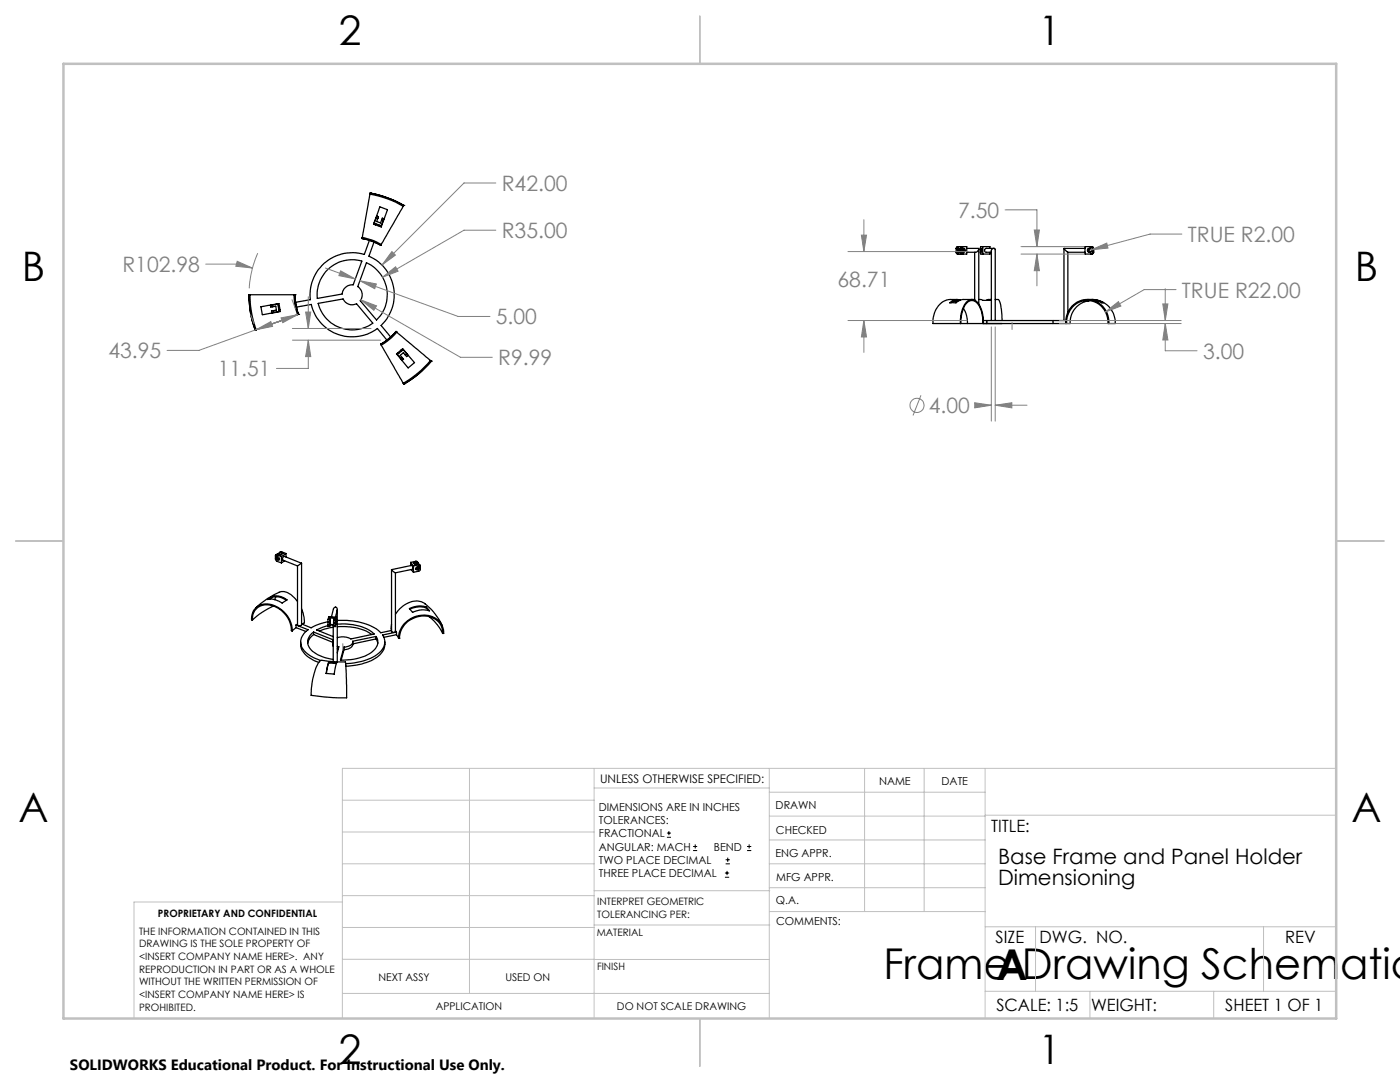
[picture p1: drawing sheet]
<svg xmlns="http://www.w3.org/2000/svg" width="279mm" height="216mm" viewBox="0 0 279 216" stroke-linecap="round" stroke-linejoin="round" font-family="sans-serif">
<g fill="none" stroke="#000" stroke-width=".25">
<path d="M73.8 38.7a19.8 19.8 0 0 1 6.7 2.5M73.8 38.7l-1.5 8.7M73.9 38.5a21.3 21.3 0 0 1 6.7 2.5M73.9 38.5h.1M73.9 38.5l-.1 .2M49.9 58.8h-.2a19.9 19.9 0 0 0 1.2 7.1M49.9 58.8a20.6 20.6 0 0 0 1.2 7M49.9 58.8h8.8M58.7 58.8a11.3 11.3 0 0 0 .7 4M58.7 58.8h.2M58.9 58.8l.1 1.5M58.9 58.8a10.9 10.9 0 0 0 .7 3.9"/>
<path d="M58.9 58.8h.1M65 54.2a7 7 0 0 1 7.2-2.1l-1.7 4.7a2.02 2.02 0 0 0-2.2 1.9l-5 .8a7 7 0 0 1 1.7-5.3zM72.2 47.6l1.5 .3M72.2 47.6a12.7 12.7 0 0 1 3.8 1.3M72.2 47.6h.1M72.3 47.4a11 11 0 0 1 3.8 1.4M72.3 47.4l-.1 .2M73.1 52.4a7 7 0 0 1 2 11.5l-3.2-3.9a1.95 1.95 0 0 0-.5-2.8zM73.7 47.9l.9 .4M73.7 47.9l-1 2.9a8.4 8.4 0 0 0-10.8 9l-2.9 .5M74.6 48.3l1.4 .7M74.6 48.3l-1 2.8a8.4 8.4 0 0 1 2.5 13.8l1.9 2.3"/>
<path d="M75 44.7l-.1 .2M75.1 43.5l.1-.4 .3 .2-.1 .3M75.1 43.5l.3 .1M75.1 43.5l-.4 1 1.4 .5 .4-1M75.4 43.6l-.2 .6 .8 .3 .2-.6M75.8 44.9l-.1 .3M75.8 41.3l1.5 .5-1.2 3.5-1.6-.6zM76 48.9v.1M76.1 48.8l-.1 .1M76.2 43.9l.1-.4 .3 .1-.1 .4M76.2 43.9l.3 .1M80.5 41.2l-4.4 7.6"/>
<path d="M80.6 41h.1M80.6 41l-.1 .2M190.8 49.6l.2-.4h1.9v1.5h-1.9l-.2-.4M190.8 49.6h.3M190.8 50.3h.3M190.8 49.6v.7M191.1 59.8a3.9 3.9 0 0 0-4.6 2.7l-.3 1.2v.9h5.5M191.1 50.3l.2 .4M191.1 49.6v.7M191.3 49.2l-.2 .4M191.3 49.6l.2 .2-.2 .5M191.4 60a2.1 2.1 0 0 0-1.6 .4"/>
<path d="M191.7 50.3l.3 .4M191.7 49.8a.26 .26 0 0 0-.3-.2 .26 .26 0 0 0-.2 .4l.2 .3h.2l.1-.2M191.7 49.6h.3M191.7 50.3h.3M191.7 49.6v.7M191.7 49.2v.2M191.7 50.5v.2M192 50.3l.2 .4M192 49.2l-.3 .4M192 49.6v.7M192.2 49.6a.33 .33 0 0 1 .4 .4 .33 .33 0 0 1-.4 .3l-.1-.3zM192.2 49.2l-.2 .4"/>
<path d="M192.2 49.6l.2 .4-.2 .3M192.9 49.6h2.3a.51 .51 0 0 1-.5 .7h-1.8M194.5 59.8h-1.4a3 3 0 0 0-2.3 .6h-1.3a2.01 2.01 0 0 1 2.2-.5M194.5 50.3v9.6M195.3 59.8l.9 .1h1.5l-.5-.1-.3 .1M195.3 49.7v11M195.8 49.6a.52 .52 0 0 1 0 .7l-.1-.3zM196.1 49.2v1.5M197.3 59.8h.5M197.6 49.6v-.4h-1.8l-.1 .2 .1 1.3h1.8v-.4M198.4 49.6h-1.5a.39 .39 0 0 0-.4 .4 .39 .39 0 0 0 .4 .3h.9M198.4 49.6h-.3l-.3 .4v14"/>
<path d="M198.4 49.6l.2 .1v14.3M198.6 59.8a.74 .74 0 0 1 1 .8l.4 3.4M212.3 49.6l.8 .7M212.3 49.6h4.2M212.3 49.6v14.4M213.1 50.3h3.4M213.1 50.3v12M217 59.8h.6M217.2 49.7v.5M217.2 60l-.9 .1h.3M217.3 60l-.7 .1M217.5 60a4.4 4.4 0 0 0-3.9 4.6h-.7"/>
<path d="M217.5 49.6a.39 .39 0 0 0-.4 .4 .39 .39 0 0 0 .4 .3M217.5 59.8a4.6 4.6 0 0 1 2.4 .6h.3l-1.4-.5-1-.1h.3M217.5 49.6a.41 .41 0 0 0-.3 .4 .41 .41 0 0 0 .3 .3M217.6 49.6a.41 .41 0 0 0-.3 .4 .41 .41 0 0 0 .3 .3M217.6 49.2l.3 .1 .1 .3M217.7 49.2l.2 .1 .2 .3M217.8 49.2l.3 .1 .1 .3M218 50.3l-.1 .3-.3 .1M218 49.6h.1M218 50.3h.1M218 49.6v.7M218.1 50.3l-.2 .3-.2 .1"/>
<path d="M218.1 49.6v.7M218.2 59.8a4.5 4.5 0 0 1 4.3 4.8h-1.2M218.2 50.3l-.1 .3-.3 .1M218.2 49.6h.1M218.2 50.3h.1M218.2 49.6v.7M218.3 49.6l-.4-.4h-1.4v1.5h1.4l.4-.4M218.3 49.6v.7M50.9 65.9h.1M51.1 65.8l-.2 .1M52.1 61.2l3.6-.6 .3 1.6-3.6 .6zM54.4 60.9h-.4v.4l.4-.1"/>
<path d="M54.4 60.9v.3M54.4 60.9l1.1-.2 .2 1.5-1.1 .1M54.4 61.2l.6-.1 .2 .8-.6 .1M54.6 62l-.4 .1v.3l.4-.1M54.6 62v.3M55.7 61h-.2M55.9 61.8h-.3M59 60.3l.2 1M59.2 61.3l.4 1.4M59.2 61.3l2.9-.6a8.4 8.4 0 0 0 13.2 4.8l1.9 2.4M59.4 62.8l-8.3 3M59.6 62.7h.1"/>
<path d="M59.6 62.7l-.2 .1M63.5 60.5l5-.8a1.97 1.97 0 0 0 2.7 .9l3.2 3.9a7 7 0 0 1-10.9-4zM76 68.7h.1M76 68.7l.1 .2M76.1 68.9l4.4 7.6M77.2 67.9l-1.2 .8M78 67.2l-.8 .7M79 66.1l-1 1.1M79 66.1a11.2 11.2 0 0 1-3 2.6M79 66.1h.1M79 66.1l.2 .2M79.1 70.6l1.3-1 2.3 2.8-1.2 1z"/>
<path d="M79.2 66.3a11.6 11.6 0 0 1-3.1 2.6M79.2 66.3l6.7 5.6M79.4 70.3l.2 .2M80 69.8l.2 .2M80.3 71.4l.2 .3-.2 .2-.3-.3M80.3 71.4l-.3 .2M80.5 76.5l.1 .2M80.6 76.7h.1M80.9 70.8l-.4-.4-.6 .5 .4 .5M81.2 70.6l.2 .3-.3 .3-.2-.4M81.2 70.6l-.7-.8-1.2 .9 .7 .9M81.2 70.6l-.3 .2"/>
<path d="M85.9 71.9a20.3 20.3 0 0 1-5.4 4.6M85.9 71.9l.2 .2M86.1 72.1a19.9 19.9 0 0 1-5.5 4.6M86.1 72.1h.1M190.4 60.1l.6 .2M191.7 64.6a5.2 5.2 0 0 1 1.7-4.7 1.87 1.87 0 0 1 2.3 1.5 7.5 7.5 0 0 1 .6 3.2h3.7M191.7 64.6h.1M191.8 64.6a5.5 5.5 0 0 1 1.5-4.4 1.57 1.57 0 0 1 2.2 1 7.1 7.1 0 0 1 .6 3.4M191.8 64.6h1.3M192.3 61.5a5 5 0 0 1 .8 3.1M193.1 64.6h3M196.1 64.6h.9"/>
<path d="M196.3 64h.7M197 64h13.1M197 64.6h13.1M197 64v.6M210.1 64.6h2.8M210.1 64h2.6M210.1 64v.6M212.7 64.6a4.3 4.3 0 0 1 4.3-4.8 4.3 4.3 0 0 1 4.3 4.8M212.9 64.6a4.2 4.2 0 0 1 4.1-4.6 4.2 4.2 0 0 1 4.1 4.6h.2M216.6 60.1h.1M53.4 119.6a2.89 2.89 0 0 1 3.9 .1l-1 .6a3.3 3.3 0 0 0-2.9-.7zM54.4 119.1l-.6 .5"/>
<path d="M54.4 119.1h.3a3.3 3.3 0 0 1 2.4 .7M54.4 119v.1M55.1 119.1l-.3 .6M55.2 111.1a.37 .37 0 0 1 .5 .2 .37 .37 0 0 1-.3 .5 .44 .44 0 0 1-.2-.7zM55.3 110.7l-.3 .1v.9l.2 .3 1 .3M55.3 110.7l.9 .4M55.4 111.1v.3l.3 .3M55.5 110.6l-.4 .1M55.5 110.6l-.2 .1M56 110.2l-.3 .1v.3M56 110.2l.5 .2-.5 .4-.5-.2M56.1 110.6v.1"/>
<path d="M56.2 111.1v1.2M56.2 110.6l-.4 .1M56.2 110.1l-.4 .1M56.2 110.1l-.2 .1M56.2 110.1l.9 .4M56.8 111.9l-.6 .4M57.1 110.5l-.9 .6M57.1 110.5v.7M60.2 112.4v12.3l-.3 .1h-.3l-.2-.1v-11.8M60.2 112.4l-.8 .5M60.2 112.4l-3.5-1.4a.51 .51 0 0 0-.3 .8l3 1.1M78.1 113.7v12.3l.4 .2 .4-.2v-11.7"/>
<path d="M78.1 113.7l4.2-.8v.7l-3.4 .7M78.1 113.7l.8 .6M82 112.2l.5 .7M82 112.2v.7M82.1 113.7l.4 .5M82.5 112.9v1.3M82.8 112.6h.4M83 112h.2l.2 .3M83 112l-1 .2M83 112l.1 .1M83.1 112.1l.3 .1 .1 .3M83.1 112.1l-.6 .2 .3 .4 .6-.2"/>
<path d="M83.1 112.5v.1M83.4 112.5l.3 .1 .2 .2M83.4 112.5l.1 .2M83.5 113l-.2 .3-.3 .2M83.5 112.7l.4 .2v.9l-.3 .2-1.1 .2M83.5 112.7l-1 .2M83.6 113.1a.43 .43 0 0 1-.6 .4M50.4 123.7h-.2a2.97 2.97 0 0 1 4.2-3 5.6 5.6 0 0 1 3.9 5.2M50.4 123.7a2.84 2.84 0 0 1 4-2.8 5.3 5.3 0 0 1 3.7 4.9l.2 .1M54.5 120.9a15.7 15.7 0 0 0-4.1 2.8M59.1 124.7l2.4 1a2.78 2.78 0 0 0-1.5 2.5 2.78 2.78 0 0 0 1.6 2.4l1.1 .7 1.3 .5M59.1 124.7v.5l2 .8"/>
<path d="M59.1 125.2l-.8 .7M59.4 120a4 4 0 0 0-3.2-2 15.7 15.7 0 0 0-5.2 3.3M59.4 124.5l-.3 .2M60 128.1a3.5 3.5 0 0 0 2.3 3.5l1.3 .6M60.2 121.5l.3 .8 .2 1.6v.4l-.4 .2M62.6 126.1a2.36 2.36 0 0 0-1.2 2.3 2.36 2.36 0 0 0 1.6 2 8.7 8.7 0 0 0 3.5 1.2M62.6 126.6l-.8 .8-.4 1M62.6 126.1l3.9 1.6M62.6 126.1v.5M62.6 126.6l3.8 1.6M63.8 131.9l.4-.1 2.5 .2 2.2 .1 .3 7.1h-2.7l-4.4-.5a12.6 12.6 0 0 1 1.7-6.8zM65.4 124.7v.2l.4 .1"/>
<path d="M65.4 124.8l-2.2 .9 3.3 1.3M65.4 124.1l-2.1 .6-1.2 .6-1.9-.8M65.4 124.1l.4 .1M65.4 124.7l.4 .1M65.4 124.1v.6M65.5 123.6l-.1 .5M65.5 123.6h.3M65.6 132.1l1.6 .1-.5 2.3-1.6-.1zM65.6 132.3l-.5 2.1M65.6 132.3l1.5 .1M65.6 132.1v.2M65.8 124.8v.1"/>
<path d="M65.8 124.2v.6M65.8 123.6v.6M65.9 123.8l-.1 .8zM65.9 124.7l.6-.1v7.4M65.9 123.3l.8 .1-.1 .3M65.9 123.3l-.1 .3M65.9 123.3v1.3M65.9 124.6l-.1 .3M65.9 124.6h.7M66.1 123.1l.4-1.6a.43 .43 0 0 1 .6-.3 .43 .43 0 0 1 .2 .6l-.3 1.3M66.4 128.1l.1 .9M66.5 127.8l-.1 .3 .1 .3"/>
<path d="M66.5 125.2l-1.7 .3-1.1 .4M66.6 124.8v.2h.3M66.6 124.2h.3M66.6 124.8h.3M66.6 124.2v.6M66.6 123.7v.5M66.6 123.7h.4M66.9 124.2v.6M67 123.7l-.1 .5M67 123.9v.7zM67.1 123.2l-.1 1.8-.1-.2M67.1 123.2l-1.5-.2-.1 .6"/>
<path d="M67.1 123.2l-.1 .5M67.3 129h.3l-.3 1.3M67.3 124.5a10.1 10.1 0 0 1 7.4 2l-4.7 1a3.5 3.5 0 0 0-2.7-.3M67.3 123.8a12.2 12.2 0 0 1 8.4 2.2l.3 .3 2.1-.5M67.3 129.5h.2M67.3 125.1a10.4 10.4 0 0 1 6.9 1.5M67.3 121.6v10.5M68.7 129.1v.5M68.7 129.6l-.6 2.1M70.4 128.1a1.45 1.45 0 0 1-1.7 1.5M75 127a2.16 2.16 0 0 1-.8 3.1 10.1 10.1 0 0 1-6.3 1.6l.8-2.6M75 127l-4.6 1a1.29 1.29 0 0 1-1.5 1.1h-.2"/>
<path d="M75 127.5l.4 .9M75 127v.5M75 127.5l-4.6 1M76.8 128.1a3.5 3.5 0 0 1-2.3 3.5 12.1 12.1 0 0 1-5.5 1.3M78.1 124.5v1.1M78.9 122.6a4.9 4.9 0 0 1 5.2-2.5 10.2 10.2 0 0 1 4.2 4.8M78.9 125.8l.2 .3M79.1 126.6l.5 .8M79.1 126.1l-2.8 .6a2.73 2.73 0 0 1-1.1 3.9 11.7 11.7 0 0 1-6.2 1.8M79.1 126.1v.5M79.1 126.6l-2.5 .6M81.7 121.4a4.3 4.3 0 0 1 3.4-.3l.6 .8a4.4 4.4 0 0 0-3.4 .3z"/>
<path d="M85.1 121.3a4.5 4.5 0 0 0-3.3 .2M85.1 121.3l.4 .5M85.1 121.1v.2M85.7 123a9.2 9.2 0 0 1 2.6 3.4M88.3 126.4h.2a3.8 3.8 0 0 0-5.1-3.5 4.7 4.7 0 0 0-3.8 4.5M88.3 126.4a3.6 3.6 0 0 0-4.4-3.4 4.6 4.6 0 0 0-4.1 4.4h-.2"/>
<circle cx="217.4" cy="49.9" r=".4"/>
<circle cx="83.3" cy="113.4" r=".36"/>
</g>
<g fill="none" stroke="#808080" stroke-width=".2">
<path d="M99 36.5h-6.4l-16.4 16.4M41.1 52.7h6.3l3 .8M47.3 52.1l3.1 1.4-3.3-.4zM51.4 50.5a20 20 0 0 0-1.7 7M58.3 59.8l.6 1.8M61.5 59.2v6.3M64.9 53.5l6 2.2M68 54l2.9 1.7-3.3-.7zM71.8 56l3.3 .7-.3 .9zM71.8 56l19.6 7.1h6.4M72 59.8l3.1 1.2-.5 .9zM72 59.8l19.9 11.5h6.3"/>
<path d="M76.3 55.3l2.7-2.1 .4 .9zM78.2 50.2l.7 .7-2.7 2zM99 45.9h-6.4l-16.3 9.4M169.2 50.2h24.1M171.9 46.9h1l-.5 3.3zM172.4 43.9v6.3M200.6 41.9h6.3v7.3M203.8 50.7h12.6M203.8 49.2h12.6M206.4 45.9h1l-.5 3.3zM206.9 50.7l.5 3.3h-1zM206.9 50.7v6.3"/>
<path d="M217.8 49.8l3.1-1.3 .2 1zM232.6 57.6v6.4M234.7 57.8h-6.3l-7.8 4.5M235.9 46.7h-6.4l-11.7 3.1M50 62.8l.7 1.8M51.1 65.8l2.9-1.6 .4 .9zM56.1 63.4l3.3-.6-3 1.6zM58.3 65.5h15.7M58.3 67.9h17.7M59.4 62.8l-8.3 3M59.4 62.8l-19.7 7.1h-6.4M61 62.3h1l-.5 3.2z"/>
<path d="M61.5 67.9l.5 3.3h-1zM61.5 67.9v5.6h-6.3M169.2 64h23.8M172.4 64l.5 3.2h-1zM172.4 64v6.3M183.8 78.9l-1.6 4M197.8 65.2v18.8M198.6 65.2v18.8M211.4 64h24.3M211.4 64.6h24.3M220.6 62.3l2.6-2.1 .5 .9zM232.1 60.6h1l-.5 3.4z"/>
<path d="M232.6 64.6l.5 3.2h-1zM232.6 64.6v5.4h6.3M194.5 80.4l3.3 .5-3.3 .5zM194.7 80.9h3.1M198.6 80.9l3.3-.5v1zM198.6 80.9h6.4"/>
<circle cx="183" cy="80.9" r="1.42"/>
</g>
<g fill="none" stroke="#000" stroke-width=".2">
<path d="M133.1 167.1h.8M133.1 166.2h.8M133.5 165.8v.9M138.3 169.7h.8M138.3 168.9h.8M138.7 168.5v.8M144.7 175h.8M144.7 174.2h.8M144.8 172.4h.9M144.8 171.6h.9M145.1 173.8v.8M145.2 171.1v.9"/>
<path d="M149.1 169.7h.8M149.1 168.9h.8M149.5 168.5v.8"/>
</g>
<g fill="none" stroke="#c0c0c0" stroke-width=".2">
<path d="M68.3 159.7h50.3M93.7 153.3v44.9M118.6 153.3v49.9M118.6 157.2h34.9M153.5 153.3v49.9M153.5 158.1h43.1M172.5 153.3v28.6M184.4 153.3v28.6M196.6 153.3v49.9M266.7 153.3h-198.4v49.9M68.3 178.7h50.3M68.3 172.4h50.3"/>
<path d="M68.3 166h50.3M68.3 180h-41.6v23.2M118.6 177.7h35M153.5 167.6h43.1M153.5 162.8h43.1M153.5 172.4h43.1M153.5 177.1h43.1M196.6 162.7h70.1M68.3 198.2h85.2M68.3 191.4l85.2 .1M68.3 185.1h50.3M118.6 184.6h35"/>
<path d="M153.6 181.9h43M196.6 197.8h70.1M196.6 184.9h70.1M206.7 184.9v12.9M217.5 197.8v5.4M242.2 197.8v5.4M252.2 184.9v12.9"/>
</g>
<path d="M139.7 3.2v9.5M3.1 107.9h9.6M266.7 107.9h9.5M139.7 203.2v9.6" fill="none" stroke="#c0c0c0" stroke-width=".25"/>
<path d="M12.7 12.7h254v190.5h-254z" fill="none" stroke="#c0c0c0" stroke-width=".5"/>
<path d="M202 64.3v1.5M68.4 128.4v1.3" fill="none" stroke="#808080" stroke-width=".2" stroke-dasharray="15.2 1.3 1.3 1.3"/>
<path d="M78.2 50.2l-2 2.7 2.7-2zM76.3 55.3l3.1-1.2-.4-.9zM71.8 56l3.3 .7-.3 .9zM68 54l2.9 1.7-3.3-.7zM72 59.8l2.6 2.1 .5-.9zM61 62.3h1l-.5 3.2zM61.5 67.9l.5 3.3h-1zM47.3 52.1l-.2 1 3.3 .4zM51.1 65.8l2.9-1.6 .4 .9zM56.1 63.4l3.3-.6-3 1.6zM217.8 49.8l3.3-.3-.2-1zM171.9 46.9h1l-.5 3.3zM172.4 64l.5 3.2h-1zM206.9 50.7l.5 3.3h-1zM206.4 45.9h1l-.5 3.3zM220.6 62.3l3.1-1.2-.5-.9zM232.6 64.6l.5 3.2h-1zM232.1 60.6h1l-.5 3.4zM194.5 80.4l3.3 .5-3.3 .5zM198.6 80.9l3.3-.5v1z" fill="#808080"/>
<g font-size="8.5">
<text x="176.3" y="195.4">Frame Drawing Schematic</text>
<text x="198.9" y="195.5">A</text>
</g>
<g font-size="8.1">
<text x="67.6" y="8.9">2</text>
<text x="207.3" y="8.9">1</text>
<text x="4.4" y="56.1">B</text>
<text x="270.4" y="56.1">B</text>
<text x="3.7" y="164.1">A</text>
<text x="269.7" y="164.1">A</text>
<text x="67.6" y="212.4">2</text>
<text x="207.3" y="212.4">1</text>
</g>
<g font-size="4.2" fill="#808080">
<text x="100.1" y="38.1">R42.00</text>
<text x="100.1" y="47.5">R35.00</text>
<text x="191.2" y="43.5">7.50</text>
<text x="237.1" y="48.3">TRUE R2.00</text>
<text x="24.4" y="54.3">R102.98</text>
<text x="167.2" y="57.3">68.71</text>
<text x="235.9" y="59.4">TRUE R22.00</text>
<text x="99" y="64.7">5.00</text>
<text x="21.6" y="71.5">43.95</text>
<text x="240.1" y="71.6">3.00</text>
<text x="43.5" y="75.1">11.51</text>
<text x="99.4" y="72.9">R9.99</text>
<text x="185.4" y="82.4">4.00</text>
</g>
<g font-size="4.2">
<text x="199.2" y="172.5">Base Frame and Panel Holder</text>
<text x="199.2" y="176.6">Dimensioning</text>
</g>
<g font-size="3.4">
<text x="197.8" y="166">TITLE:</text>
<text x="198.7" y="188.1">SIZE</text>
<text x="207.5" y="188.1">DWG. NO.</text>
<text x="256.5" y="188.2">REV</text>
<text x="198.8" y="201.7">SCALE: 1:5</text>
<text x="217.7" y="201.8">WEIGHT:</text>
<text x="244.5" y="201.7">SHEET 1 OF 1</text>
</g>
<text font-size="3" x="14" y="213.5">SOLIDWORKS Educational Product. For Instructional Use Only.</text>
<text font-size="2.4" x="119.8" y="156.2">UNLESS OTHERWISE SPECIFIED:</text>
<g font-size="2.2">
<text x="119.5" y="161.8">DIMENSIONS ARE IN INCHES</text>
<text x="154.8" y="161.4">DRAWN</text>
<text x="175.4" y="156.6">NAME</text>
<text x="187.9" y="156.7">DATE</text>
<text x="119.5" y="164.4">TOLERANCES:</text>
<text x="119.5" y="167.1">FRACTIONAL</text>
<text x="154.9" y="166.3">CHECKED</text>
<text x="119.5" y="169.7">ANGULAR: MACH</text>
<text x="119.5" y="172.4">TWO PLACE DECIMAL</text>
<text x="142.5" y="169.7">BEND</text>
<text x="154.8" y="171">ENG APPR.</text>
<text x="119.5" y="175">THREE PLACE DECIMAL</text>
<text x="154.9" y="175.7">MFG APPR.</text>
<text x="154.9" y="180.4">Q.A.</text>
<text x="154.9" y="184.6">COMMENTS:</text>
</g>
<g font-size="2.1">
<text x="75.5" y="195.7">NEXT ASSY</text>
<text x="100.9" y="195.7">USED ON</text>
<text x="86.9" y="201.5">APPLICATION</text>
<text x="123.1" y="201.6">DO NOT SCALE DRAWING</text>
</g>
<g font-size="2">
<text x="31.5" y="182.9">PROPRIETARY AND CONFIDENTIAL</text>
<text x="119.2" y="180.6">INTERPRET GEOMETRIC</text>
<text x="119.2" y="183.1">TOLERANCING PER:</text>
<text x="27.8" y="186.5">THE INFORMATION CONTAINED IN THIS</text>
<text x="27.8" y="189">DRAWING IS THE SOLE PROPERTY OF</text>
<text x="27.8" y="191.6">&lt;INSERT COMPANY NAME HERE&gt;. ANY</text>
<text x="119.1" y="186.7">MATERIAL</text>
<text x="27.8" y="194.1">REPRODUCTION IN PART OR AS A WHOLE</text>
<text x="27.8" y="196.6">WITHOUT THE WRITTEN PERMISSION OF</text>
<text x="119.1" y="193.5">FINISH</text>
<text x="27.8" y="199.1">&lt;INSERT COMPANY NAME HERE&gt; IS</text>
<text x="27.8" y="201.7">PROHIBITED.</text>
</g>
</svg>
